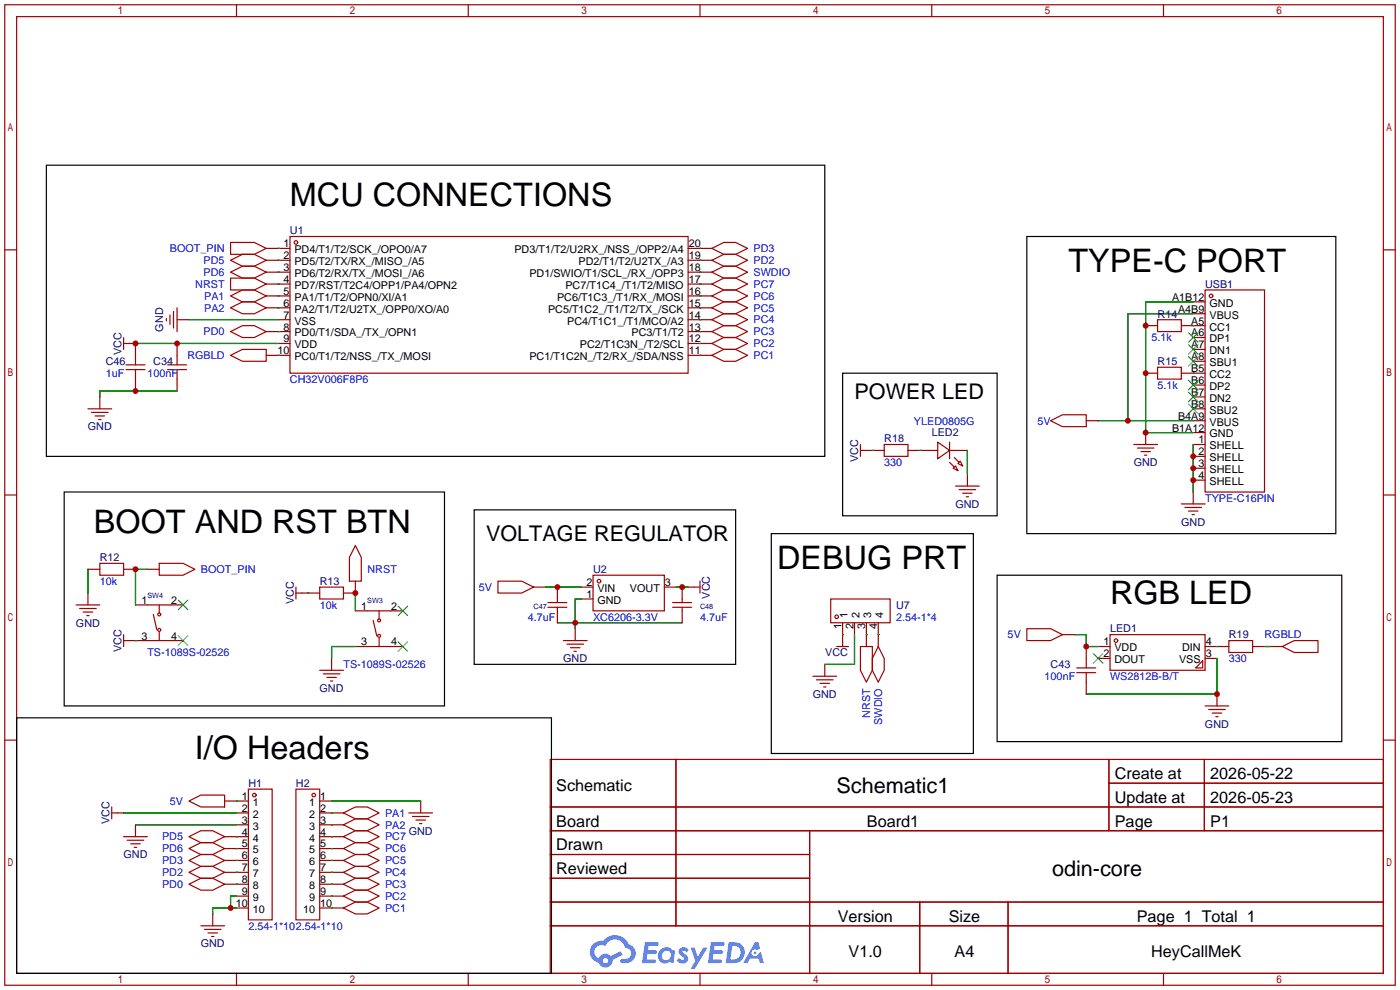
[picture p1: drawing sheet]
<svg xmlns="http://www.w3.org/2000/svg" width="299mm" height="212mm" viewBox="0 0 299 212" stroke-linecap="round" stroke-linejoin="round" font-family="sans-serif">
<g fill="none" stroke="#a10000" stroke-width=".25">
<path d="M1 1h297.2v209.6h-297.2zM3.6 3.6h292.1v204.4h-292.1zM50.5 1v2.6M100.1 1v2.6M149.6 1v2.6M199.1 1v2.6M248.7 1v2.6M1 53.4h2.6M295.7 53.4h2.5M1 105.8h2.6M295.7 105.8h2.5M1 158.2h2.6"/>
<path d="M295.7 158.2h2.5M117.6 162.3h178.1v45.7h-178.1zM117.6 172.5h178.1M117.6 177.5h178.1M144.5 162.3v35.6M173 177.5v30.5M237 162.3v15.2M237 167.4h58.7M257.4 162.3v15.2M117.6 182.6h55.4M117.6 192.8h178.1M117.6 187.7h55.4"/>
<path d="M117.6 197.9h178.1M196.6 192.8v15.2M215.4 192.8v15.2M50.5 208v2.6M100.1 208v2.6M149.6 208v2.6M199.1 208v2.6M248.7 208v2.6"/>
</g>
<g fill="#5487ff">
<path d="M145.3 202.7a1.3 1.3 0 0 1 1.9 .3l-.4 .6a.54 .54 0 0 0-.9-.2l.1 .2a1.34 1.34 0 0 1 .9 1.8 1.47 1.47 0 0 1-2.3-.1l.5-.6 .8 .5a.31 .31 0 0 0 .4-.3 .31 .31 0 0 0-.3-.4 1.12 1.12 0 0 1-.7-1.8z"/>
<path d="M147.6 202.5h.9l.6 2 1.2-2h.9l-2.7 4.6h-.9l1-1.7z"/>
<path d="M137.8 201.4h1.7a1.31 1.31 0 0 1 1.2 .2 .4 .4 0 0 1-.3 .5l-1.8 .1-.1 .9h1.6a.4 .4 0 0 1 .4 .4 .4 .4 0 0 1-.5 .4h-1.6l-.2 1.2h1.4a.46 .46 0 0 1 .5 0 .46 .46 0 0 1 .1 .5l-.4 .2h-2.6z"/>
<path d="M151.9 201.4h1.7a1.32 1.32 0 0 1 1.2 .2 .39 .39 0 0 1-.3 .5l-1.8 .1-.1 .9h1.6a.4 .4 0 0 1 .4 .4 .4 .4 0 0 1-.4 .4h-1.7l-.2 1.2h1.4a.46 .46 0 0 1 .5 0 .46 .46 0 0 1 .1 .5l-.4 .2h-2.6z"/>
<path d="M161.3 201.4h.8l.3 1.3-.6 .4a.75 .75 0 0 0-1.1 .3 .75 .75 0 0 0 .5 1 .75 .75 0 0 0 .9-.7l.5-.2 .6 2.3h-.8l-.3-.9h-1.8l-.5 .9h-1z"/>
<path d="M155.7 201.4l-.6 4.4h1.5a2.27 2.27 0 0 0 2.6-2.2 2.27 2.27 0 0 0-2.7-2.2zM156.5 202.1a1.5 1.5 0 0 1 1.8 1.6 1.5 1.5 0 0 1-1.9 1.4h-.3z"/>
<path d="M141.2 203a1.6 1.6 0 0 0-.3 2.3 1.6 1.6 0 0 0 2.3 .2l.7 .3 .3-2.4-.1-.3-.5-.1a1.58 1.58 0 0 0-2.4 0zM141.8 203.5a.98 .98 0 0 1 1.6 .4 .98 .98 0 0 1-1.1 1.3 .94 .94 0 0 1-.9-.7 .94 .94 0 0 1 .4-1z"/>
<path d="M126.8 201.8a2.37 2.37 0 0 0 1.1 4 1.54 1.54 0 0 0 1.8 1 1.54 1.54 0 0 0 1.2-1.6l2.2-1.1-.5-.8-2 1a1.57 1.57 0 0 0-2.7 .5 1.5 1.5 0 0 1-.7-2.1 1.5 1.5 0 0 1 2.2-.5 2.23 2.23 0 0 1 2.3-1.4 2.23 2.23 0 0 1 2 1.8 1.16 1.16 0 0 1 1.2 1.1 1.16 1.16 0 0 1-1.1 1.2h-.7a.47 .47 0 0 0-.5 .4 .47 .47 0 0 0 .4 .5 2.17 2.17 0 0 0 2.5-.9 2.17 2.17 0 0 0-.3-2.7l-.8-.4a3.2 3.2 0 0 0-5.5-.7l-1.1 .1zM128.8 205.3a.6 .6 0 0 1 1.2 0 .6 .6 0 0 1-1.2 0z"/>
<circle cx="161.4" cy="203.6" r=".28"/>
</g>
<g fill="none" stroke="#a10000" stroke-width=".25">
<path d="M49.3 51.8h5.1l2.5 1.3-2.5 1.3h-5.1zM49.3 59.4h5.1l2.5 1.3-2.5 1.3h-5.1zM49.3 55.6l2.5-1.2h2.6l2.5 1.2-2.5 1.3h-2.6zM49.3 58.2l2.5-1.3h2.6l2.5 1.3-2.5 1.2h-2.6zM56.9 53.1h5.1M56.9 55.6h5.1M56.9 58.2h5.1M62 50.5h85.1v29.3h-85.1zM147.1 53.1h5M147.1 55.6h5M147.1 58.2h5M152.1 58.2l2.6-1.3h2.5l2.6 1.3-2.6 1.2h-2.5z"/>
<path d="M152.1 53.1l2.6-1.3h2.5l2.6 1.3-2.6 1.3h-2.5zM152.1 55.6l2.6-1.2h2.5l2.6 1.2-2.6 1.3h-2.5zM26.4 73.4h2.6v4.6M26.4 72.1v2.6M26.9 79h4.1M26.9 78h4.1M29 79v4.6M35.6 68.1v.5M35.8 79h4.1M35.8 78h4.1M36.3 67.3v2M37.1 66.5v3.6"/>
<path d="M37.8 68.3h2.6M37.8 65.8v5.1M37.8 73.4v4.6M37.8 79v4.6M49.3 75.9l2.5-1.2h5.1v2.5h-5.1zM49.3 70.9l2.5-1.3h2.6l2.5 1.3-2.5 1.2h-2.6zM49.3 63.2l2.5-1.2h2.6l2.5 1.2-2.5 1.3h-2.6zM49.3 65.8l2.5-1.3h2.6l2.5 1.3-2.5 1.3h-2.6zM56.9 60.7h5.1M56.9 63.2h5.1M56.9 65.8h5.1M56.9 70.9h5.1"/>
<path d="M56.9 75.9h5.1M59.4 68.3h2.6M59.4 73.4h2.6M147.1 60.7h5M147.1 63.2h5M147.1 65.8h5M147.1 68.3h5M147.1 70.9h5M147.1 73.4h5M147.1 75.9h5M152.1 60.7l2.6-1.3h2.5l2.6 1.3-2.6 1.3h-2.5zM152.1 63.2l2.6-1.2h2.5l2.6 1.2-2.6 1.3h-2.5z"/>
<path d="M152.1 65.8l2.6-1.3h2.5l2.6 1.3-2.6 1.3h-2.5zM152.1 68.3l2.6-1.2h2.5l2.6 1.2-2.6 1.3h-2.5zM152.1 70.9l2.6-1.3h2.5l2.6 1.3-2.6 1.2h-2.5zM152.1 73.4l2.6-1.3h2.5l2.6 1.3-2.6 1.3h-2.5zM152.1 75.9l2.6-1.2h2.5l2.6 1.2-2.6 1.3h-2.5zM244.9 69.6h2.5M244.9 79.8h2.5M247.4 68.3h5.1v2.6h-5.1zM247.4 78.5h5.1v2.5h-5.1zM252.5 69.6h5.1M252.5 79.8h5.1M255 64.5h2.6"/>
<path d="M255 67.1h2.6M255 72.1h2.6M255 74.7h2.6M255 77.2h2.6M257.6 62h12.7v43.2h-12.7zM18.8 87.4h5.1M19.6 88.1h3.5M20.3 88.9h2.1M21.1 89.7h.5M21.3 84.8v2.6M183.9 96.3h5.1M183.9 95v2.5"/>
<path d="M189 95h5.1v2.5h-5.1zM194.1 96.3h6.3M200.4 94.5l2.5 1.8-2.5 1.7zM202.9 98.8l1.1 1M202.9 96.3h3.9M202.9 94.5v3.5M204 97.8l1 1M204.7 99.1l.5-.5 .5 1zM224.5 89.9l2.6-1.3h5.1v2.6h-5.1zM232.2 89.9h2.5M242.3 95h5.1M243.1 95.8h3.5"/>
<path d="M243.8 96.5h2.1M244.6 97.3h.5M244.9 92.5v2.5M255 82.3h2.6M255 84.8h2.6M255 87.4h2.6M255 89.9h2.6M255 92.5h2.6M255 95h2.6M255 97.5h2.6M75.9 116.6l1.3 2.5v5.1h-2.5v-5.1zM203.7 100.1l.5-.5 .5 1z"/>
<path d="M204.2 103.9h5.1M205 104.6h3.5M205.7 105.4h2.1M206.5 106.2h.5M206.8 101.3v2.6M252.5 107.7h5.1M253.2 108.5h3.6M254 109.2h2M254.8 110h.5M255 100.1h2.6M255 102.6h2.6M255 105.2v2.5"/>
<path d="M16.3 129.3h5M17 130h3.6M17.8 130.8h2M18.5 131.6h.5M18.8 121.7h2.5M18.8 126.7v2.6M21.3 120.4h5.1v2.5h-5.1zM26.4 136.9h12.7M26.4 121.7h2.6M26.4 135.6v2.6M29 129.3h10.1M31.5 121.7h2.5"/>
<path d="M32.8 131.3l.7 3.3M34 120.4h5.1l2.6 1.3-2.6 1.2h-5.1zM34 129.3v1.8M34 135.1v1.8M63.2 126.7h5.1M63.2 125.5v2.5M68.3 125.5h5.1v2.5h-5.1zM75.9 138.2h10.2M75.9 130.6h10.2M75.9 124.2v2.5h-2.5M79.8 132.6l.7 3.3M81 130.6v1.7"/>
<path d="M81 136.4v1.8M106.4 124.2h5.1l2.5 1.3-2.5 1.2h-5.1zM114 125.5h2.6M117.1 128.8h4.1M117.1 129.8h4.1M119.1 125.5v3.3M119.1 129.8v3.3M120.4 136.9h5.1M121.2 137.7h3.5M121.9 138.4h2.1M122.7 139.2h.5M122.9 134.4v2.5"/>
<path d="M124.2 128h2.5M124.2 125.5h2.5M126.7 122.9h15.3v7.7h-15.3zM142 125.5h2.5M143.8 128.8h4M143.8 129.8h4M145.8 125.5v3.3M145.8 129.8v3.3M147.1 125.5h2.5M149.6 124.2v2.5M177.5 128h12.7v5.1h-12.7zM178.8 138.2h2.6"/>
<path d="M180.1 133.1v5.1M182.6 133.1v2.5M183.9 138.2h2.5v5.1l-1.2 2.5-1.3-2.5zM185.2 133.1v5.1M187.7 138.2l1.3 2.5v2.6l-1.3 2.5-1.3-2.5v-2.6zM187.7 133.1v5.1M219.5 134.4h5l2.6 1.2-2.6 1.3h-5zM227.1 135.6h2.5M232.2 138.2v4.5M234.7 138.2h2.5M237.2 135.6h20.4v7.7h-20.4zM257.6 138.2h5"/>
<path d="M262.6 136.9h5.1v2.5h-5.1zM267.7 138.2h2.6M271.5 138.2h2.6M274.1 138.2l2.5-1.3h5.1v2.5h-5.1zM68.3 143.3h5.1M69.1 144h3.5M69.8 144.8h2.1M70.6 145.5h.5M70.9 140.7v2.6M173.7 144.5h5.1M174.5 145.3h3.6M175.3 146.1h2"/>
<path d="M176 146.8h.5M176.3 142v2.5M230.1 143.8h4.1M230.1 142.7h4.1M232.2 143.8v4.5M234.7 140.7h2.5M257 141.2v1.5h-1.5zM257.6 140.7h2.5M257.6 150.9h5M258.3 151.6h3.6M259.1 152.4h2M259.8 153.2h.5"/>
<path d="M260.1 148.3v2.6M23.9 173.7h2.5M23.9 172.5v2.5M26.4 178.8h5.1M27.2 179.6h3.5M29 176.3v2.5M40.4 178.8l2.5-1.3h2.6l2.5 1.3-2.5 1.3h-2.6zM40.4 171.2l2.5-1.3h5.1v2.6h-5.1zM48 171.2h5.1M48 178.8h5.1M50.5 173.7h2.6M50.5 176.3h2.6"/>
<path d="M53.1 168.7h5.1v27.9h-5.1zM63.2 168.7h5.1v27.9h-5.1zM68.3 171.2h2.6M68.3 173.7h5.1M68.3 176.3h5.1M68.3 178.8h5.1M73.4 178.8l2.5-1.3h2.6l2.5 1.3-2.5 1.3h-2.6zM73.4 173.7l2.5-1.2h2.6l2.5 1.2-2.5 1.3h-2.6zM73.4 176.3l2.5-1.3h2.6l2.5 1.3-2.5 1.2h-2.6zM87.4 173.7h5.1M88.1 174.5h3.6M88.9 175.3h2"/>
<path d="M89.7 176h.5M89.9 171.2v2.5M27.9 180.3h2.1M28.7 181.1h.5M40.4 181.4l2.5-1.3h2.6l2.5 1.3-2.5 1.2h-2.6zM40.4 183.9l2.5-1.3h2.6l2.5 1.3-2.5 1.3h-2.6zM40.4 186.4l2.5-1.2h2.6l2.5 1.2-2.5 1.3h-2.6zM40.4 189l2.5-1.3h2.6l2.5 1.3-2.5 1.2h-2.6zM42.9 197.9h5.1M43.7 198.6h3.5M44.4 199.4h2.1M45.5 195.3v2.6"/>
<path d="M48 181.4h5.1M48 183.9h5.1M48 186.4h5.1M48 189h5.1M50.5 191.5h2.6M50.5 194.1h2.6M68.3 181.4h5.1M68.3 183.9h5.1M68.3 186.4h5.1M68.3 189h5.1M68.3 191.5h5.1M68.3 194.1h5.1"/>
<path d="M73.4 181.4l2.5-1.3h2.6l2.5 1.3-2.5 1.2h-2.6zM73.4 183.9l2.5-1.3h2.6l2.5 1.3-2.5 1.3h-2.6zM73.4 186.4l2.5-1.2h2.6l2.5 1.2-2.5 1.3h-2.6zM73.4 189l2.5-1.3h2.6l2.5 1.3-2.5 1.2h-2.6zM73.4 191.5l2.5-1.3h2.6l2.5 1.3-2.5 1.3h-2.6zM73.4 194.1l2.5-1.3h2.6l2.5 1.3-2.5 1.2h-2.6zM45.2 200.2h.5"/>
<circle cx="63.2" cy="51.8" r=".38"/>
<circle cx="258.8" cy="63.2" r=".38"/>
<circle cx="34" cy="131.3" r=".32"/>
<circle cx="34" cy="134.6" r=".32"/>
<circle cx="81" cy="135.9" r=".32"/>
<circle cx="81" cy="132.6" r=".32"/>
<circle cx="128" cy="124.2" r=".38"/>
<circle cx="178.8" cy="131.8" r=".38"/>
<circle cx="238.5" cy="136.9" r=".38"/>
<circle cx="54.4" cy="169.9" r=".38"/>
<circle cx="67.1" cy="169.9" r=".38"/>
</g>
<g fill="none" stroke="#3c3" stroke-width=".25">
<path d="M254 71.1l2 2.1M254 73.7l2 2M254 76.2l2 2M256 71.1l-2 2.1M256 73.7l-2 2M256 76.2l-2 2M254 81.3l2 2M254 83.8l2 2.1M254 86.4l2 2M256 81.3l-2 2M256 83.8l-2 2.1M256 86.4l-2 2"/>
<path d="M38.1 128.3l2 2M38.1 135.9l2 2M40.1 128.3l-2 2M40.1 135.9l-2 2M85.1 129.5l2 2.1M85.1 137.2l2 2M87.1 129.5l-2 2.1M87.1 137.2l-2 2M233.7 139.7l2 2M235.7 139.7l-2 2"/>
</g>
<g fill="none" stroke="#008700" stroke-width=".25">
<path d="M59.4 53.1h.1M59.4 55.6h.1M59.4 58.2h.1M149.6 58.2h.1M149.6 53.1h.1M149.6 55.6h.1M29 73.4h30.4M40.4 68.3h19M59.4 60.7h.1M59.4 75.9h.1M59.4 63.2h.1M59.4 70.9h.1"/>
<path d="M59.4 65.8h.1M149.6 60.7h.1M149.6 63.2h.1M149.6 65.8h.1M149.6 68.3h.1M149.6 70.9h.1M149.6 73.4h.1M149.6 75.9h.1M255 69.6h.1M255 79.8h.1M255 67.1h-14v22.8M255 64.5h-10.1v28h10.1"/>
<path d="M37.8 83.6h-16.5v1.2M186.4 96.3h.1M196.6 96.3h.1M206.8 96.3v5M234.7 89.9h20.3M255 95v10.2M18.8 121.7v5M29 136.9h.1M31.5 121.7h-2.5v7.6M65.8 126.7h.1M75.9 126.7v3.9M75.9 138.2h-5v2.5"/>
<path d="M116.6 125.5h7.6M119.1 133.1h26.7M124.2 128h-1.3v6.4M144.5 125.5h2.6M180.1 135.6h.1M182.6 135.6v6.4h-6.3M185.2 135.6h.1M187.7 135.6h.1M229.6 135.6h2.6v2.6h2.5M260.1 138.2h.1M270.3 138.2h1.2M260.1 140.7v7.6h-27.9"/>
<path d="M26.4 173.7h24.1M29 176.3h21.5M50.5 178.8h.1M50.5 171.2h.1M70.9 178.8h.1M70.9 173.7h.1M70.9 176.3h.1M70.9 171.2h19M50.5 181.4h.1M50.5 183.9h.1M50.5 186.4h.1M50.5 189h.1"/>
<path d="M50.5 194.1h-5v1.2M50.5 191.5h-1.2v2.6M70.9 181.4h.1M70.9 183.9h.1M70.9 186.4h.1M70.9 189h.1M70.9 191.5h.1M70.9 194.1h.1"/>
</g>
<path d="M9.9 35.3h166.4v62.2h-166.4zM219.5 50.5h66v63.5h-66zM180.1 79.8h33v30.4h-33zM13.7 105.2h81.3v45.7h-81.3zM101.3 109h55.9v33h-55.9zM164.8 114h43.2v47h-43.2zM213.1 122.9h73.7v35.6h-73.7zM3.6 153.4h114.3v54.6h-114.3z" fill="none" stroke="#000" stroke-width=".25"/>
<g fill="#c00">
<circle cx="29" cy="121.7" r=".63"/>
<circle cx="75.9" cy="126.7" r=".63"/>
<circle cx="241" cy="89.9" r=".63"/>
<circle cx="244.9" cy="69.6" r=".63"/>
<circle cx="244.9" cy="79.8" r=".63"/>
<circle cx="244.9" cy="92.5" r=".63"/>
<circle cx="255" cy="100.1" r=".63"/>
<circle cx="255" cy="102.6" r=".63"/>
<circle cx="255" cy="97.5" r=".63"/>
<circle cx="232.2" cy="138.2" r=".63"/>
<circle cx="260.1" cy="148.3" r=".63"/>
<circle cx="37.8" cy="73.4" r=".63"/>
<circle cx="29" cy="73.4" r=".63"/>
<circle cx="29" cy="83.6" r=".63"/>
<circle cx="119.1" cy="125.5" r=".63"/>
<circle cx="122.9" cy="133.1" r=".63"/>
<circle cx="145.8" cy="125.5" r=".63"/>
<circle cx="49.3" cy="194.1" r=".63"/>
</g>
<g font-size="6.9">
<text x="62" y="44.1">MCU CONNECTIONS</text>
<text x="228.3" y="58">TYPE-C PORT</text>
<text x="20.1" y="113.9">BOOT AND RST BTN</text>
<text x="166.1" y="121.5">DEBUG PRT</text>
<text x="237.2" y="129.2">RGB LED</text>
<text x="41.7" y="162.2">I/O Headers</text>
</g>
<g font-size="4.6">
<text x="182.6" y="85.2">POWER LED</text>
<text x="103.9" y="115.7">VOLTAGE REGULATOR</text>
<text x="178.8" y="169.4">Schematic1</text>
<text x="224.8" y="187.2">odin-core</text>
</g>
<g font-size="3.5">
<text x="238.3" y="166.5">Create at</text>
<text x="258.7" y="166.5">2026-05-22</text>
<text x="118.9" y="169.1">Schematic</text>
<text x="238.3" y="171.6">Update at</text>
<text x="258.7" y="171.6">2026-05-23</text>
<text x="118.9" y="176.7">Board</text>
<text x="185.3" y="176.7">Board1</text>
<text x="238.3" y="176.7">Page</text>
<text x="258.7" y="176.7">P1</text>
<text x="118.9" y="181.8">Drawn</text>
<text x="118.9" y="186.8">Reviewed</text>
<text x="179.1" y="197">Version</text>
<text x="202.8" y="197">Size</text>
<text x="243" y="197">Page 1 Total 1</text>
<text x="181.4" y="204.6">V1.0</text>
<text x="204" y="204.6">A4</text>
<text x="246.1" y="204.6">HeyCallMeK</text>
</g>
<g font-size="2.3" fill="#00f">
<text x="36.3" y="53.9">BOOT_PIN</text>
<text x="161" y="53.9">PD3</text>
<text x="43.5" y="56.4">PD5</text>
<text x="43.5" y="59">PD6</text>
<text x="161" y="59">SWDIO</text>
<text x="161" y="56.4">PD2</text>
<text x="41.7" y="61.5">NRST</text>
<text x="43.6" y="64.1">PA1</text>
<text x="161" y="61.5">PC7</text>
<text x="161" y="64.1">PC6</text>
<text x="43.5" y="71.7">PD0</text>
<text x="43.6" y="66.6">PA2</text>
<text x="161" y="66.6">PC5</text>
<text x="161" y="69.1">PC4</text>
<text x="161" y="71.7">PC3</text>
<text x="40.1" y="76.8">RGBLD</text>
<text x="161" y="74.2">PC2</text>
<text x="161" y="76.8">PC1</text>
<text x="246.1" y="72.9">5.1k</text>
<text x="22.6" y="80.6">1uF</text>
<text x="31.5" y="80.6">100nF</text>
<text x="62" y="81.8">CH32V006F8P6</text>
<text x="247.4" y="83.1">5.1k</text>
<text x="195.3" y="90.7">YLED0805G</text>
<text x="221.7" y="90.7">5V</text>
<text x="189" y="99.6">330</text>
<text x="257.6" y="107.2">TYPE-C16PIN</text>
<text x="21.3" y="125">10k</text>
<text x="42.9" y="122.5">BOOT_PIN</text>
<text x="78.5" y="122.5">NRST</text>
<text x="68.3" y="130.1">10k</text>
<text x="102.3" y="126.3">5V</text>
<text x="112.8" y="132.6">4.7uF</text>
<text x="126.7" y="132.6">XC6206-3.3V</text>
<text x="149.6" y="132.6">4.7uF</text>
<text x="191.5" y="132.6">2.54-1*4</text>
<text x="215.4" y="136.4">5V</text>
<text x="270.3" y="136.4">RGBLD</text>
<text x="31.5" y="140.3">TS-1089S-02526</text>
<text x="73.4" y="142.8">TS-1089S-02526</text>
<text x="262.6" y="141.5">330</text>
<text x="223.3" y="145.3">100nF</text>
<text x="237.2" y="145.3">WS2812B-B/T</text>
<text x="186" y="153.4" transform="rotate(-90 186 153.4)">NRST</text>
<text x="188.5" y="154.9" transform="rotate(-90 188.5 154.9)">SWDIO</text>
<text x="36.3" y="172">5V</text>
<text x="34.6" y="179.6">PD5</text>
<text x="82.3" y="179.6">PC7</text>
<text x="82.3" y="174.5">PA1</text>
<text x="82.3" y="177.1">PA2</text>
<text x="34.6" y="182.2">PD6</text>
<text x="34.6" y="184.7">PD3</text>
<text x="82.3" y="182.2">PC6</text>
<text x="82.3" y="184.7">PC5</text>
<text x="34.6" y="187.2">PD2</text>
<text x="34.6" y="189.8">PD0</text>
<text x="82.3" y="187.2">PC4</text>
<text x="82.3" y="189.8">PC3</text>
<text x="82.3" y="192.3">PC2</text>
<text x="82.3" y="194.9">PC1</text>
<text x="53.1" y="198.7">2.54-1*102.54-1*10</text>
</g>
<g font-size="2.3">
<text x="60.6" y="52.9">1</text>
<text x="147.2" y="52.9">20</text>
<text x="60.6" y="57.9">3</text>
<text x="60.6" y="55.4">2</text>
<text x="62.9" y="59.2">PD6/T2/RX/TX_/MOSI_/A6</text>
<text x="62.9" y="56.7">PD5/T2/TX/RX_/MISO_/A5</text>
<text x="62.9" y="54.1">PD4/T1/T2/SCK_/OPO0/A7</text>
<text x="109.9" y="54.1">PD3/T1/T2/U2RX_/NSS_/OPP2/A4</text>
<text x="113.1" y="59.2">PD1/SWIO/T1/SCL_/RX_/OPP3</text>
<text x="123.7" y="56.7">PD2/T1/T2/U2TX_/A3</text>
<text x="147.2" y="55.4">19</text>
<text x="147.2" y="57.9">18</text>
<text x="60.6" y="65.6">6</text>
<text x="60.6" y="63">5</text>
<text x="60.6" y="60.5">4</text>
<text x="62.9" y="64.3">PA1/T1/T2/OPN0/XI/A1</text>
<text x="62.9" y="61.7">PD7/RST/T2C4/OPP1/PA4/OPN2</text>
<text x="119" y="64.3">PC6/T1C3_/T1/RX_/MOSI</text>
<text x="120.8" y="61.7">PC7/T1C4_/T1/T2/MISO</text>
<text x="147.2" y="60.5">17</text>
<text x="147.2" y="63">16</text>
<text x="147.2" y="65.6">15</text>
<text x="250.5" y="64.3">A1B12</text>
<text x="258.5" y="65.6">GND</text>
<text x="60.6" y="70.6">8</text>
<text x="60.6" y="68.1">7</text>
<text x="62.9" y="71.9">PD0/T1/SDA_/TX_/OPN1</text>
<text x="62.9" y="69.4">VSS</text>
<text x="62.9" y="66.8">PA2/T1/T2/U2TX_/OPP0/XO/A0</text>
<text x="117.1" y="66.8">PC5/T1C2_/T1/T2/TX_/SCK</text>
<text x="121.2" y="69.4">PC4/T1C1_/T1/MCO/A2</text>
<text x="135" y="71.9">PC3/T1/T2</text>
<text x="147.2" y="68.1">14</text>
<text x="147.2" y="70.6">13</text>
<text x="251.8" y="66.8">A4B9</text>
<text x="254.6" y="69.4">A5</text>
<text x="254.6" y="71.9">A6</text>
<text x="258.5" y="68.1">VBUS</text>
<text x="258.5" y="70.6">CC1</text>
<text x="59.3" y="75.7">10</text>
<text x="60.6" y="73.2">9</text>
<text x="62.9" y="77">PC0/T1/T2/NSS_/TX_/MOSI</text>
<text x="62.9" y="74.4">VDD</text>
<text x="113.1" y="77">PC1/T1C2N_/T2/RX_/SDA/NSS</text>
<text x="123.9" y="74.4">PC2/T1C3N_/T2/SCL</text>
<text x="147.2" y="73.2">12</text>
<text x="147.2" y="75.7">11</text>
<text x="254.6" y="74.4">A7</text>
<text x="254.6" y="77">A8</text>
<text x="258.5" y="73.2">DP1</text>
<text x="258.5" y="75.7">DN1</text>
<text x="254.6" y="79.5">B5</text>
<text x="254.6" y="82.1">B6</text>
<text x="258.5" y="78.3">SBU1</text>
<text x="258.5" y="80.8">CC2</text>
<text x="258.5" y="83.3">DP2</text>
<text x="251.8" y="89.7">B4A9</text>
<text x="254.6" y="84.6">B7</text>
<text x="254.6" y="87.1">B8</text>
<text x="258.5" y="85.9">DN2</text>
<text x="258.5" y="88.4">SBU2</text>
<text x="250.5" y="92.2">B1A12</text>
<text x="256.1" y="94.8">1</text>
<text x="258.5" y="91">VBUS</text>
<text x="258.5" y="93.5">GND</text>
<text x="256.1" y="97.3">2</text>
<text x="256.1" y="99.8">3</text>
<text x="258.5" y="96">SHELL</text>
<text x="258.5" y="98.6">SHELL</text>
<text x="258.5" y="101.1">SHELL</text>
<text x="256.1" y="102.4">4</text>
<text x="258.5" y="103.7">SHELL</text>
<text x="125.3" y="125.2">2</text>
<text x="142.1" y="125.2">3</text>
<text x="30.2" y="129.1">1</text>
<text x="36.6" y="129.1">2</text>
<text x="77.2" y="130.3">1</text>
<text x="83.6" y="130.3">2</text>
<text x="125.3" y="127.8">1</text>
<text x="127.7" y="129.1">GND</text>
<text x="127.7" y="126.5">VIN</text>
<text x="134.6" y="126.5">VOUT</text>
<text x="30.2" y="136.7">3</text>
<text x="36.6" y="136.7">4</text>
<text x="77.2" y="137.9">3</text>
<text x="83.6" y="137.9">4</text>
<text x="179.9" y="134.5" transform="rotate(-90 179.9 134.5)">1</text>
<text x="181.1" y="132.2" transform="rotate(-90 181.1 132.2)">1</text>
<text x="182.4" y="134.5" transform="rotate(-90 182.4 134.5)">2</text>
<text x="183.7" y="132.2" transform="rotate(-90 183.7 132.2)">2</text>
<text x="184.9" y="134.5" transform="rotate(-90 184.9 134.5)">3</text>
<text x="186.2" y="132.2" transform="rotate(-90 186.2 132.2)">3</text>
<text x="187.5" y="134.5" transform="rotate(-90 187.5 134.5)">4</text>
<text x="188.7" y="132.2" transform="rotate(-90 188.7 132.2)">4</text>
<text x="235.8" y="137.9">1</text>
<text x="257.7" y="137.9">4</text>
<text x="235.8" y="140.5">2</text>
<text x="238.2" y="139.2">VDD</text>
<text x="238.2" y="141.8">DOUT</text>
<text x="252" y="141.8">VSS</text>
<text x="252.6" y="139.2">DIN</text>
<text x="257.7" y="140.5">3</text>
<text x="51.7" y="171">1</text>
<text x="51.7" y="173.5">2</text>
<text x="54" y="172.2">1</text>
<text x="66.1" y="172.2">1</text>
<text x="68.5" y="171">1</text>
<text x="68.5" y="173.5">2</text>
<text x="51.7" y="176">3</text>
<text x="51.7" y="178.6">4</text>
<text x="54" y="174.8">2</text>
<text x="54" y="177.3">3</text>
<text x="54" y="179.9">4</text>
<text x="66.1" y="174.8">2</text>
<text x="66.1" y="177.3">3</text>
<text x="66.1" y="179.9">4</text>
<text x="68.5" y="176">3</text>
<text x="68.5" y="178.6">4</text>
<text x="51.7" y="181.1">5</text>
<text x="51.7" y="183.7">6</text>
<text x="54" y="182.4">5</text>
<text x="54" y="184.9">6</text>
<text x="66.1" y="182.4">5</text>
<text x="66.1" y="184.9">6</text>
<text x="68.5" y="181.1">5</text>
<text x="68.5" y="183.7">6</text>
<text x="51.7" y="186.2">7</text>
<text x="51.7" y="188.7">8</text>
<text x="51.7" y="191.3">9</text>
<text x="54" y="187.5">7</text>
<text x="54" y="190">8</text>
<text x="66.1" y="187.5">7</text>
<text x="66.1" y="190">8</text>
<text x="68.5" y="186.2">7</text>
<text x="68.5" y="188.7">8</text>
<text x="68.5" y="191.3">9</text>
<text x="50.4" y="193.8">10</text>
<text x="54" y="192.6">9</text>
<text x="54" y="195.1">10</text>
<text x="64.8" y="195.1">10</text>
<text x="66.1" y="192.6">9</text>
<text x="68.5" y="193.8">10</text>
</g>
<g font-size="2.3" fill="#000080">
<text x="62" y="50.1">U1</text>
<text x="257.6" y="61.5">USB1</text>
<text x="34.8" y="70.9" transform="rotate(-90 34.8 70.9)">GND</text>
<text x="247.4" y="67.9">R14</text>
<text x="26" y="75.8" transform="rotate(-90 26 75.8)">VCC</text>
<text x="22.6" y="78">C46</text>
<text x="32.8" y="78">C34</text>
<text x="247.4" y="78">R15</text>
<text x="18.8" y="92">GND</text>
<text x="189" y="94.5">R18</text>
<text x="199.1" y="93.3">LED2</text>
<text x="183.4" y="98.7" transform="rotate(-90 183.4 98.7)">VCC</text>
<text x="242.3" y="99.6">GND</text>
<text x="204.2" y="108.5">GND</text>
<text x="252.5" y="112.3">GND</text>
<text x="21.3" y="119.9">R12</text>
<text x="68.3" y="125">R13</text>
<text x="126.7" y="122.5">U2</text>
<text x="62.8" y="129.2" transform="rotate(-90 62.8 129.2)">VCC</text>
<text x="151.7" y="127.9" transform="rotate(-90 151.7 127.9)">VCC</text>
<text x="191.5" y="130.1">U7</text>
<text x="16.2" y="133.9">GND</text>
<text x="237.2" y="135.2">LED1</text>
<text x="262.6" y="136.4">R19</text>
<text x="26" y="139.3" transform="rotate(-90 26 139.3)">VCC</text>
<text x="120.4" y="141.5">GND</text>
<text x="176.4" y="140.3">VCC</text>
<text x="224.5" y="142.8">C43</text>
<text x="68.3" y="147.9">GND</text>
<text x="173.7" y="149.1">GND</text>
<text x="257.5" y="155.5">GND</text>
<text x="53.1" y="168.2">H1</text>
<text x="63.2" y="168.2">H2</text>
<text x="23.4" y="176.2" transform="rotate(-90 23.4 176.2)">VCC</text>
<text x="87.4" y="178.4">GND</text>
<text x="26.4" y="183.4">GND</text>
<text x="42.9" y="202.5">GND</text>
</g>
<g font-size="1.6" fill="#000080">
<text x="31.5" y="127.7">SW4</text>
<text x="78.5" y="129">SW3</text>
<text x="114" y="130.2">C47</text>
<text x="149.6" y="130.2">C48</text>
</g>
</svg>
